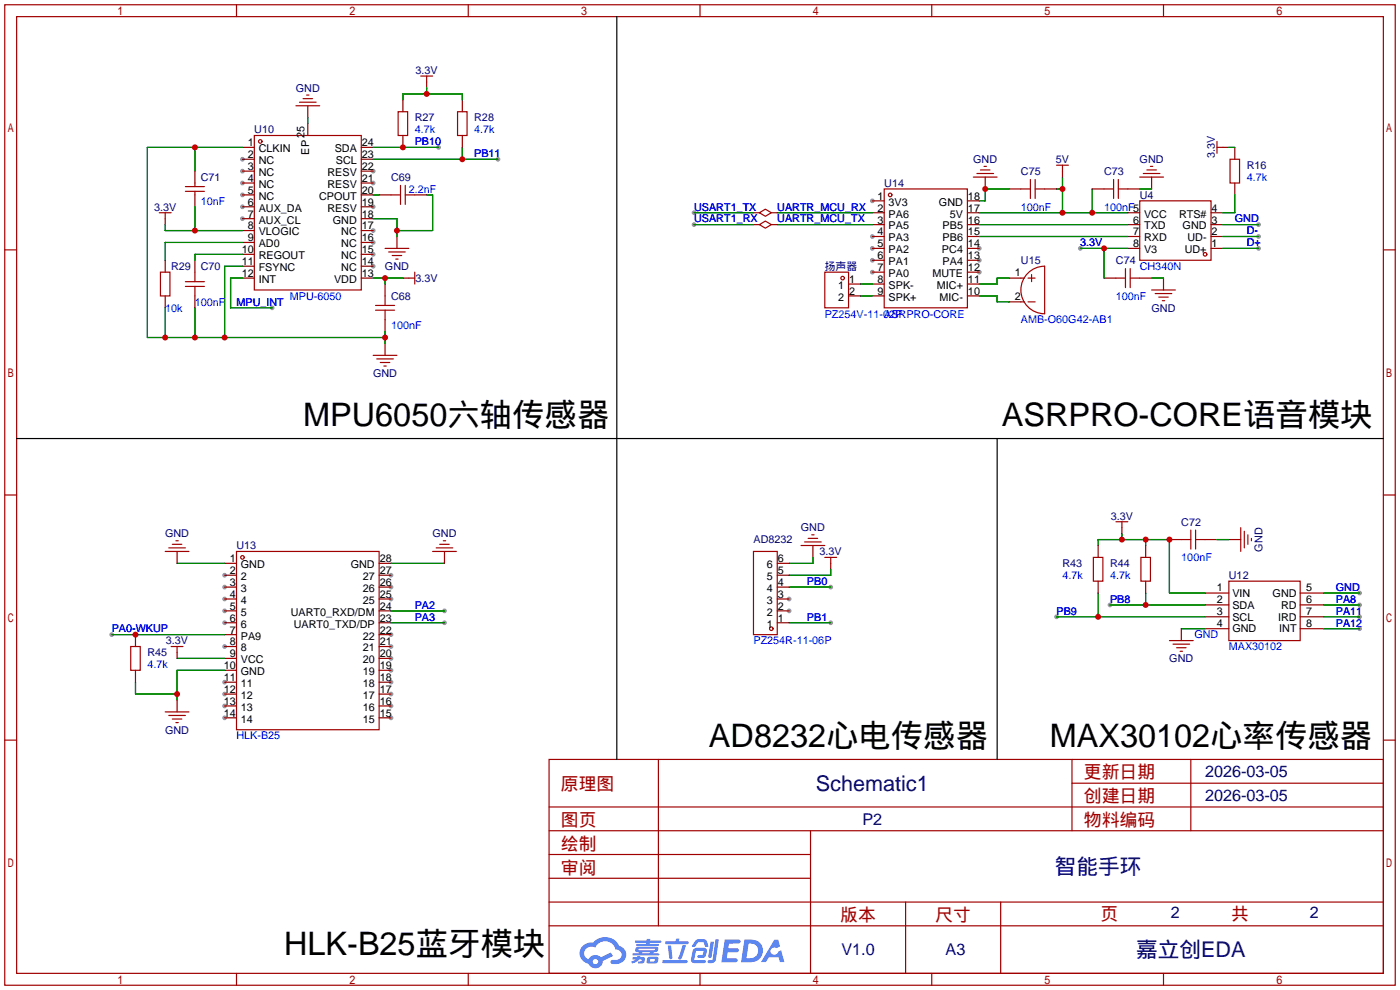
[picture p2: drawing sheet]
<svg xmlns="http://www.w3.org/2000/svg" width="299mm" height="212mm" viewBox="0 0 299 212" stroke-linecap="round" stroke-linejoin="round" font-family="sans-serif">
<g fill="#999">
<circle cx="51.8" cy="34" r=".51"/>
<circle cx="51.8" cy="36.6" r=".51"/>
<circle cx="51.8" cy="39.1" r=".51"/>
<circle cx="51.8" cy="41.7" r=".51"/>
<circle cx="51.8" cy="44.2" r=".51"/>
<circle cx="51.8" cy="46.7" r=".51"/>
<circle cx="79.8" cy="56.9" r=".51"/>
<circle cx="79.8" cy="54.4" r=".51"/>
<circle cx="79.8" cy="51.8" r=".51"/>
<circle cx="79.8" cy="49.3" r=".51"/>
<circle cx="79.8" cy="44.2" r=".51"/>
<circle cx="79.8" cy="39.1" r=".51"/>
<circle cx="79.8" cy="36.6" r=".51"/>
<circle cx="48" cy="122.9" r=".51"/>
<circle cx="48" cy="125.5" r=".51"/>
<circle cx="48" cy="128" r=".51"/>
<circle cx="48" cy="130.6" r=".51"/>
<circle cx="48" cy="133.1" r=".51"/>
<circle cx="48" cy="138.2" r=".51"/>
<circle cx="48" cy="145.8" r=".51"/>
<circle cx="48" cy="148.3" r=".51"/>
<circle cx="48" cy="150.9" r=".51"/>
<circle cx="48" cy="153.4" r=".51"/>
<circle cx="83.6" cy="153.4" r=".51"/>
<circle cx="83.6" cy="150.9" r=".51"/>
<circle cx="83.6" cy="148.3" r=".51"/>
<circle cx="83.6" cy="145.8" r=".51"/>
<circle cx="83.6" cy="143.3" r=".51"/>
<circle cx="83.6" cy="140.7" r=".51"/>
<circle cx="83.6" cy="138.2" r=".51"/>
<circle cx="83.6" cy="135.6" r=".51"/>
<circle cx="83.6" cy="128" r=".51"/>
<circle cx="83.6" cy="125.5" r=".51"/>
<circle cx="83.6" cy="122.9" r=".51"/>
<circle cx="186.4" cy="42.9" r=".51"/>
<circle cx="186.4" cy="50.5" r=".51"/>
<circle cx="186.4" cy="53.1" r=".51"/>
<circle cx="186.4" cy="55.6" r=".51"/>
<circle cx="186.4" cy="58.2" r=".51"/>
<circle cx="209.3" cy="58.2" r=".51"/>
<circle cx="209.3" cy="55.6" r=".51"/>
<circle cx="209.3" cy="53.1" r=".51"/>
<circle cx="168.7" cy="130.6" r=".51"/>
<circle cx="168.7" cy="128" r=".51"/>
<circle cx="93.7" cy="31.5" r=".51"/>
<circle cx="106.4" cy="34" r=".51"/>
<circle cx="58.2" cy="65.8" r=".51"/>
<circle cx="237.2" cy="129.3" r=".51"/>
<circle cx="225.8" cy="131.8" r=".51"/>
<circle cx="290.6" cy="134.4" r=".51"/>
<circle cx="290.6" cy="131.8" r=".51"/>
<circle cx="290.6" cy="129.3" r=".51"/>
<circle cx="290.6" cy="126.7" r=".51"/>
<circle cx="95" cy="130.6" r=".51"/>
<circle cx="95" cy="133.1" r=".51"/>
<circle cx="230.9" cy="53.1" r=".51"/>
<circle cx="269" cy="48" r=".51"/>
<circle cx="269" cy="50.5" r=".51"/>
<circle cx="269" cy="53.1" r=".51"/>
<circle cx="148.3" cy="45.5" r=".51"/>
<circle cx="148.3" cy="48" r=".51"/>
<circle cx="177.5" cy="125.5" r=".51"/>
<circle cx="177.5" cy="133.1" r=".51"/>
<circle cx="23.9" cy="135.6" r=".51"/>
</g>
<g fill="none" stroke="#a10000" stroke-width=".25">
<path d="M1 1h297.2v209.6h-297.2zM3.6 3.6h292.1v204.4h-292.1zM50.5 1v2.6M100.1 1v2.6M149.6 1v2.6M199.1 1v2.6M248.7 1v2.6M1 53.4h2.6M295.7 53.4h2.5M1 105.8h2.6M295.7 105.8h2.5M1 158.2h2.6"/>
<path d="M295.7 158.2h2.5M117.3 162.3h178.4v45.7h-178.4zM117.3 177.5h178.4M117.3 172.5h178.4M140.7 162.3v35.6M173.2 177.5v30.5M229.1 162.3v15.2M229.1 167.4h66.6M254.5 162.3v15.2M117.3 182.6h55.9M117.3 197.9h178.4M117.3 192.8h178.4"/>
<path d="M117.3 187.7h55.9M193.5 192.8v15.2M213.9 192.8v15.2M50.5 208v2.6M100.1 208v2.6M149.6 208v2.6M199.1 208v2.6M248.7 208v2.6"/>
</g>
<g fill="#5487ff">
<path d="M154.9 200.8h2.7a.48 .48 0 0 1 .7 .4 .48 .48 0 0 1-.7 .5h-1.8l-.2 1h1.9a.43 .43 0 0 1 .4 .4 .43 .43 0 0 1-.4 .4h-2l-.2 1.3h1.7a.45 .45 0 0 1 .6 .2 .45 .45 0 0 1-.2 .6l-3.2 .1z"/>
<path d="M165.5 200.8h.8l.4 1.5-.7 .3a.84 .84 0 0 0-1.2 .3 .84 .84 0 0 0 .3 1.2 .84 .84 0 0 0 1.2-.5v-.2l.6-.3 .7 2.5h-.9l-.3-1h-2.1l-.6 1h-1.1z"/>
<path d="M151.9 201.3h.7l-.5 3.2a.36 .36 0 0 1-.4 .2 .36 .36 0 0 1-.3-.3z"/>
<path d="M152.9 200.7h.7l-.6 4.3a1.13 1.13 0 0 1-1.8 .6l.2-.4h.8l.1-.2z"/>
<path d="M148.6 201.1l.6-.4h1a.77 .77 0 0 1 .9 .5l.3 1-.2 .2h-.5l-.3-.9-.2-.2-1 .1-.7 1-.6-.1v-.1z"/>
<path d="M148.2 202.9l.5-.3h1.7a.81 .81 0 0 1 .7 .5 .81 .81 0 0 1-.2 .8 .81 .81 0 0 1-.9 .8h-.7a.32 .32 0 0 1-.3-.3 .32 .32 0 0 1 .4-.3h.8l.2-.9-1.7 .1-.3 1.9h2.2a.32 .32 0 0 1 .3 .4 .32 .32 0 0 1-.4 .2h-2.3l-.4-.3-.1-.5z"/>
<path d="M141.6 205.2h5a.33 .33 0 0 1 .4 .3 .33 .33 0 0 1-.4 .3h-4.9l-.1-.1z"/>
<path d="M145.9 202h.7l-.6 2a.98 .98 0 0 1-.7 1.1l-.3-.3z"/>
<path d="M142.7 202.1h.7l.3 2.6a.34 .34 0 0 1-.3 .3 .34 .34 0 0 1-.4-.2z"/>
<path d="M142.2 201.2h2.2l.2-.6h.6l-.1 .6h1.8a.32 .32 0 0 1 .3 .3 .32 .32 0 0 1-.4 .3h-4.5l-.1-.2z"/>
<path d="M135.2 204.6h.9l.1-.2 .7-.1-.1 .3h.9a.82 .82 0 0 1-.6 1.3h-.7v-.4l.6-.1 .1-.3a.68 .68 0 0 0-.9 .4l-1.1 .4-.2-.4 1-.4h-.8z"/>
<path d="M135.8 201h2.4l.1-.3h.7l-.1 .3h2.2l.3 .3-.3 .2h-2.2l-.1 .2h1.8l.2 .3-.2 .1h-4.5l-.1-.4h2.1v-.2h-2.2l-.2-.2z"/>
<path d="M159.1 200.8l-.7 4.9h1.7a2.5 2.5 0 0 0 3-2.5 2.5 2.5 0 0 0-3.1-2.4zM160 201.6a1.61 1.61 0 0 1 2 1.5 1.61 1.61 0 0 1-1.8 1.7h-.7z"/>
<path d="M135.9 202.5a.55 .55 0 0 0-.1 .8 .55 .55 0 0 0 .7 .2v.3h-1.3v.3l5.5 .1 .2-.2-.2-.2h-1.2l.2-.3a.7 .7 0 0 0 .9-.2 .7 .7 0 0 0-.1-.9l-4.1-.1zM136.5 202.8l3.3-.1 .2 .2-.2 .2h-3.2zM137.2 203.5h1.7l-.1 .3h-1.5z"/>
<path d="M138.4 204.7a1.05 1.05 0 0 0-.1 1.2 2.91 2.91 0 0 0 2.2-.2 .98 .98 0 0 0 0-1.2h-1.6zM139 205l.8-.1 .1 .4-.2 .2h-.8z"/>
<path d="M124.6 202.1a2.23 2.23 0 0 0-.6 2.3 2.23 2.23 0 0 0 1.8 1.6 1.58 1.58 0 0 0 1.7 .9 1.58 1.58 0 0 0 1.3-1.5l2.2-1.1-.5-.7-2.1 1a1.65 1.65 0 0 0-2.6 .4 1.45 1.45 0 0 1-.8-1.9 1.45 1.45 0 0 1 2-.7l.2 .1a2.3 2.3 0 0 1 2.4-1.3 2.3 2.3 0 0 1 2 1.7 1.12 1.12 0 0 1 1.3 1.1 1.12 1.12 0 0 1-1.2 1.2h-.7a.45 .45 0 0 0-.5 .3 .45 .45 0 0 0 .4 .5 2.21 2.21 0 0 0 2.3-.5 2.21 2.21 0 0 0 .5-2.3 2.13 2.13 0 0 0-1.4-1.1 3.3 3.3 0 0 0-5.5-.6h-1.2zM126.7 205.5a.57 .57 0 0 1 1.1 0 .57 .57 0 0 1-1.1 0z"/>
</g>
<g fill="none" stroke="#a10000" stroke-width=".25">
<path d="M89.9 16.3h2.6M91.2 16.3v1.2M39.6 39.9h4.1M41.7 39.1v.8M54.4 29h22.8v33h-22.8zM63.2 22.6h5.1M64 21.8h3.6M64.8 21.1h2M65.5 20.3h.5M85.1 23.9h2v5.1h-2zM85.6 39.6v4.1M86.6 39.6v4.1"/>
<path d="M97.8 23.9h2v5.1h-2zM208 37.8h5.1M208.8 37.1h3.5M209.5 36.3h2.1M210.3 35.6h.5M220.2 38.4v4M221.2 38.4v4M225.8 35.3h2.5M227.1 35.3v1.3M238 38.4v4M239 38.4v4M243.6 37.8h5.1"/>
<path d="M244.3 37.1h3.6M245.1 36.3h2M245.9 35.6h.5M260.1 30.2v2.6M260.1 31.5h1.3M262.9 34h2v5.1h-2zM34 45.5h2.6M34.3 58.2h2v5h-2zM35.3 45.5v1.2M39.6 40.9h4.1M41.7 40.9v.8M41.7 58.2v2"/>
<path d="M82.3 53.1h5.1M83.1 53.8h3.5M83.6 41.7h2M83.8 54.6h2.1M84.6 55.4h.5M86.6 41.7h2M87.4 59.4h1.2M88.6 58.2v2.5M162.3 45.5l1.3-.8 1.2 .8-1.2 .7zM162.3 48l1.3-.8 1.2 .8-1.2 .8zM176.3 58.2h5.1v7.6h-5.1zM189 40.4h17.8v25.4h-17.8z"/>
<path d="M218.2 59.4h.7M218.2 40.4h2M219.4 58.7a5.1 5.1 0 0 1 3.9-1.8v10.2a5.1 5.1 0 0 1-4.6-3 5.1 5.1 0 0 1 .7-5.4zM219.7 59.4h1.5M220.5 58.7v1.5M221.2 40.4h2.1M236 40.4h2M238.5 59.4h2M239 40.4h2M240.5 57.4v4.1M241.6 59.4h2M241.6 57.4v4.1"/>
<path d="M243.6 42.9h15.2v12.7h-15.2zM39.6 60.2h4.1M39.6 61.2h4.1M41.7 61.2v2M79.8 75.9h5M80.3 65.3h4M80.3 66.3h4M80.5 76.7h3.6M81.3 77.5h2M82 78.2h.5M82.3 63.2v2.1M82.3 66.3v2"/>
<path d="M218.2 64.5h.7M219.7 64.5h1.5M246.1 62h5.1M246.9 62.7h3.5M247.6 63.5h2.1M248.4 64.3h.5M35.3 117.9h5.1M36.1 117.1h3.5M36.8 116.3h2.1M37.6 115.6h.5M50.5 117.9h30.5v38.1h-30.5zM92.5 117.9h5"/>
<path d="M93.2 117.1h3.6M94 116.3h2M94.7 115.6h.5M161 117.9h5.1v17.7h-5.1zM171.2 116.6h5.1M172 115.8h3.5M172.7 115.1h2.1M173.5 114.3h.5M176.3 119.1h2.5M177.5 119.1v1.3M233.7 119.1h2v5.1h-2zM238.5 111.5h2.5"/>
<path d="M239.8 111.5v1.3M243.8 119.1h2.1v5.1h-2.1zM252.5 115.3h2M254.5 113.3v4M255.5 115.3h2.1M255.5 113.3v4M265.2 112.8v5.1M265.9 113.5v3.6M266.7 114.3v2M267.5 115.1v.5M27.9 138.2h2.1v5.1h-2.1zM36.6 138.2h2.5"/>
<path d="M37.8 138.2v1.2M249.9 136.9h5.1M250.7 137.7h3.6M251.5 138.4h2M252.2 139.2h.5M262.6 124.2h15.3v12.7h-15.3zM35.3 152.1h5.1M36.1 152.9h3.5M36.8 153.7h2.1M37.6 154.4h.5"/>
<circle cx="55.6" cy="30.2" r=".38"/>
<circle cx="180.1" cy="59.4" r=".38"/>
<circle cx="190.2" cy="41.7" r=".38"/>
<circle cx="257.6" cy="54.4" r=".38"/>
<circle cx="51.8" cy="119.1" r=".38"/>
<circle cx="164.8" cy="134.4" r=".38"/>
</g>
<g fill="none" stroke="#870000" stroke-width=".25">
<path d="M91.2 17.5v1.3M41.7 36.6v2.5M51.8 31.5h2.6M51.8 34h2.6M51.8 36.6h2.6M51.8 39.1h2.6M65.8 22.6v2.5M65.8 26.4v2.6M77.2 31.5h2.6M77.2 34h2.6M77.2 36.6h2.6M77.2 39.1h2.6"/>
<path d="M86.1 21.3v2.6M86.1 29v2.5M98.8 21.3v2.6M98.8 29v2.5M210.6 37.8v2.6M227.1 36.6v1.2M246.1 37.8v2.6M261.4 31.5h1.2M263.9 31.5v2.5M263.9 39.1v2.6M35.3 46.7v1.3M35.3 55.6v2.6"/>
<path d="M41.7 41.7v2.5M41.7 55.6v2.6M51.8 41.7h2.6M51.8 44.2h2.6M51.8 46.7h2.6M51.8 49.3h2.6M51.8 51.8h2.6M51.8 54.4h2.6M51.8 56.9h2.6M51.8 59.4h2.6M77.2 41.7h2.6M77.2 44.2h2.6"/>
<path d="M77.2 46.7h2.6M77.2 49.3h2.6M77.2 51.8h2.6M77.2 54.4h2.6M77.2 56.9h2.6M77.2 59.4h2.6M81 41.7h2.6M84.8 50.5v2.6M86.1 59.4h1.3M88.6 41.7h2.6M161 45.5h1.3M161 48h1.3"/>
<path d="M164.8 45.5h1.3M164.8 48h1.3M186.4 42.9h2.6M186.4 45.5h2.6M186.4 48h2.6M186.4 50.5h2.6M186.4 53.1h2.6M186.4 55.6h2.6M186.4 58.2h2.6M206.8 42.9h2.5M206.8 45.5h2.5M206.8 48h2.5"/>
<path d="M206.8 50.5h2.5M206.8 53.1h2.5M206.8 55.6h2.5M206.8 58.2h2.5M215.6 59.4h2.6M215.6 40.4h2.6M223.3 40.4h2.5M233.4 40.4h2.6M236 59.4h2.5M241 45.5h2.6M241 48h2.6M241 50.5h2.6"/>
<path d="M241 53.1h2.6M241 40.4h2.6M243.6 59.4h2.5M248.7 59.4v2.6M258.8 45.5h2.6M258.8 48h2.6M258.8 50.5h2.6M258.8 53.1h2.6M35.3 63.2v2.6M41.7 63.2v2.6M82.3 60.7v2.5M82.3 68.3v2.6"/>
<path d="M82.3 73.4v2.5M181.4 60.7h2.5M181.4 63.2h2.5M186.4 60.7h2.6M186.4 63.2h2.6M206.8 60.7h2.5M206.8 63.2h2.5M215.6 64.5h2.6M37.8 117.9v2.5M95 117.9v2.5M173.7 116.6v2.5M234.7 116.6v2.5"/>
<path d="M239.8 112.8v1.2M244.9 116.6v2.5M249.9 115.3h2.6M257.6 115.3h2.5M262.6 115.3h2.6M29 135.6v2.6M37.8 139.4v1.3M48 120.4h2.5M48 122.9h2.5M48 125.5h2.5M48 128h2.5M48 130.6h2.5"/>
<path d="M48 133.1h2.5M48 135.6h2.5M48 138.2h2.5M81 120.4h2.6M81 122.9h2.6M81 125.5h2.6M81 128h2.6M81 130.6h2.6M81 133.1h2.6M81 135.6h2.6M81 138.2h2.6M166.1 120.4h2.6"/>
<path d="M166.1 122.9h2.6M166.1 125.5h2.6M166.1 128h2.6M166.1 130.6h2.6M166.1 133.1h2.6M177.5 120.4v1.3M234.7 124.2v2.5M244.9 124.2v2.5M252.5 134.4v2.5M257.6 126.7h5M257.6 129.3h5M257.6 131.8h5"/>
<path d="M257.6 134.4h5M277.9 126.7h5.1M277.9 129.3h5.1M277.9 131.8h5.1M277.9 134.4h5.1M29 143.3v2.5M37.8 149.6v2.5M48 140.7h2.5M48 143.3h2.5M48 145.8h2.5M48 148.3h2.5M48 150.9h2.5"/>
<path d="M48 153.4h2.5M81 140.7h2.6M81 143.3h2.6M81 145.8h2.6M81 148.3h2.6M81 150.9h2.6M81 153.4h2.6"/>
</g>
<g fill="none" stroke="#008700" stroke-width=".25">
<path d="M91.2 18.8v1.3M41.7 31.5v5.1M51.8 31.5h-20.3v40.6h50.8M65.8 25.1v1.3M79.8 31.5h13.9M79.8 34h26.6M86.1 21.3v-1.2h12.7v1.2M98.8 31.5v2.5M227.1 37.8v7.7M262.6 31.5h1.3M35.3 48v1.3h16.5M41.7 44.2v5.1"/>
<path d="M51.8 59.4h-2.5v6.4h8.9M51.8 56.9h-3.8v15.2M51.8 54.4h-10.1v1.2M51.8 51.8h-16.5v3.8M79.8 59.4h6.3M79.8 46.7h5v3.8M79.8 41.7h1.2M82.3 59.4v1.3M91.2 41.7h1.3v7.6h-7.7M148.3 45.5h12.7M148.3 48h12.7M166.1 45.5h20.3"/>
<path d="M166.1 48h20.3M209.3 45.5h31.7M209.3 48h31.7M209.3 50.5h31.7M215.6 59.4h-2.5v1.3h-3.8M215.6 40.4h-5v2.5h-1.3M225.8 40.4h1.3M230.9 53.1h10.1M233.4 40.4v5.1M236 53.1v6.3M243.6 40.4h2.5M246.1 59.4h2.6"/>
<path d="M261.4 48h7.6M261.4 53.1h7.6M261.4 50.5h7.6M263.9 41.7v3.8h-2.5M35.3 65.8v6.3M41.7 65.8v6.3M82.3 70.9v2.5M183.9 60.7h2.5M183.9 63.2h2.5M209.3 63.2h3.8v1.3h2.5M173.7 119.1v1.3h-5M234.7 116.6v-1.3h15.2v11.4h7.7"/>
<path d="M239.8 114v1.3M244.9 115.3v1.3M260.1 115.3h2.5M23.9 135.6h24.1M37.8 120.4h10.2M83.6 130.6h11.4M83.6 133.1h11.4M83.6 120.4h11.4M168.7 133.1h8.8M168.7 125.5h8.8M177.5 121.7v1.2h-8.8M225.8 131.8h31.8"/>
<path d="M234.7 126.7v5.1M237.2 129.3h20.4M244.9 126.7v2.6M252.5 134.4h5.1M283 126.7h7.6M283 129.3h7.6M283 131.8h7.6M283 134.4h7.6M29 145.8v2.5h8.8M37.8 140.7h10.2M48 143.3h-10.2v6.3"/>
</g>
<path d="M131.8 3.6v158.7M3.6 93.7h292.1M213.1 93.7v68.6" fill="none" stroke="#000" stroke-width=".25"/>
<g fill="#c00">
<circle cx="82.3" cy="59.4" r=".63"/>
<circle cx="84.8" cy="49.3" r=".63"/>
<circle cx="82.3" cy="72.1" r=".63"/>
<circle cx="48" cy="72.1" r=".63"/>
<circle cx="41.7" cy="72.1" r=".63"/>
<circle cx="35.3" cy="72.1" r=".63"/>
<circle cx="41.7" cy="31.5" r=".63"/>
<circle cx="86.1" cy="31.5" r=".63"/>
<circle cx="98.8" cy="34" r=".63"/>
<circle cx="91.2" cy="20.1" r=".63"/>
<circle cx="41.7" cy="49.3" r=".63"/>
<circle cx="249.9" cy="115.3" r=".63"/>
<circle cx="244.9" cy="115.3" r=".63"/>
<circle cx="239.8" cy="115.3" r=".63"/>
<circle cx="244.9" cy="129.3" r=".63"/>
<circle cx="234.7" cy="131.8" r=".63"/>
<circle cx="37.8" cy="148.3" r=".63"/>
<circle cx="227.1" cy="45.5" r=".63"/>
<circle cx="233.4" cy="45.5" r=".63"/>
<circle cx="227.1" cy="40.4" r=".63"/>
<circle cx="210.6" cy="40.4" r=".63"/>
<circle cx="236" cy="53.1" r=".63"/>
<circle cx="29" cy="135.6" r=".63"/>
</g>
<g font-size="6.9">
<text x="64.8" y="91.1">MPU6050六轴传感器</text>
<text x="214.1" y="91.1">ASRPRO-CORE语音模块</text>
<text x="151.5" y="159.6">AD8232心电传感器</text>
<text x="224.4" y="159.6">MAX30102心率传感器</text>
<text x="60.7" y="204.1">HLK-B25蓝牙模块</text>
</g>
<g font-size="4.6" fill="#000080">
<text x="174.4" y="169">Schematic1</text>
<text x="225.5" y="186.8">智能手环</text>
<text x="242.8" y="204.6">嘉立创EDA</text>
</g>
<g font-size="3.8" fill="#a00000">
<text x="231.6" y="166.4">更新日期</text>
<text x="119.9" y="168.9">原理图</text>
<text x="231.6" y="171.5">创建日期</text>
<text x="119.9" y="176.5">图页</text>
<text x="231.6" y="176.5">物料编码</text>
<text x="119.9" y="181.6">绘制</text>
<text x="119.9" y="186.7">审阅</text>
<text x="179.6" y="196.9">版本</text>
<text x="199.9" y="196.9">尺寸</text>
<text x="235.2" y="196.6">页</text>
<text x="263.1" y="196.6">共</text>
</g>
<g font-size="3.5" fill="#000080">
<text x="257.6" y="166.1">2026-03-05</text>
<text x="257.6" y="171.1">2026-03-05</text>
<text x="184.3" y="176.2">P2</text>
<text x="250.2" y="196.3">2</text>
<text x="280" y="196.3">2</text>
<text x="179.8" y="204.2">V1.0</text>
<text x="202.1" y="204.2">A3</text>
</g>
<g font-size="2.3" fill="#000080">
<text x="88.8" y="15.8">3.3V</text>
<text x="63.2" y="19.6">GND</text>
<text x="54.4" y="28.5">U10</text>
<text x="88.6" y="26">R27</text>
<text x="101.3" y="26">R28</text>
<text x="208" y="34.8">GND</text>
<text x="225.7" y="34.8">5V</text>
<text x="243.6" y="34.8">GND</text>
<text x="259.6" y="33.9" transform="rotate(-90 259.6 33.9)">3.3V</text>
<text x="42.9" y="38.7">C71</text>
<text x="83.6" y="38.7">C69</text>
<text x="189" y="39.9">U14</text>
<text x="218.2" y="37.4">C75</text>
<text x="236" y="37.4">C73</text>
<text x="266.4" y="36.1">R16</text>
<text x="32.9" y="45">3.3V</text>
<text x="243.6" y="42.5">U4</text>
<text x="36.6" y="57.7">R29</text>
<text x="42.9" y="57.7">C70</text>
<text x="82.3" y="57.7">GND</text>
<text x="176.3" y="57.7">扬声器</text>
<text x="218.2" y="56.4">U15</text>
<text x="238.5" y="56.4">C74</text>
<text x="83.6" y="64.1">C68</text>
<text x="88.8" y="60.2">3.3V</text>
<text x="246.1" y="66.6">GND</text>
<text x="79.7" y="80.6">GND</text>
<text x="171.2" y="113.6">GND</text>
<text x="237.4" y="111">3.3V</text>
<text x="252.5" y="112.3">C72</text>
<text x="35.3" y="114.9">GND</text>
<text x="50.5" y="117.4">U13</text>
<text x="92.4" y="114.9">GND</text>
<text x="161" y="116.1">AD8232</text>
<text x="175.2" y="118.7">3.3V</text>
<text x="269.8" y="117.9" transform="rotate(-90 269.8 117.9)">GND</text>
<text x="227.1" y="121.2">R43</text>
<text x="237.2" y="121.2">R44</text>
<text x="262.6" y="123.7">U12</text>
<text x="35.5" y="137.7">3.3V</text>
<text x="31.5" y="140.3">R45</text>
<text x="249.9" y="141.5">GND</text>
<text x="35.3" y="156.8">GND</text>
</g>
<g font-size="2.3">
<text x="65.1" y="29.4" transform="rotate(-90 65.1 29.4)">25</text>
<text x="52.9" y="31.3">1</text>
<text x="52.9" y="33.8">2</text>
<text x="55.3" y="32.5">CLKIN</text>
<text x="55.3" y="35.1">NC</text>
<text x="66.1" y="33" transform="rotate(-90 66.1 33)">EP</text>
<text x="71.5" y="32.5">SDA</text>
<text x="71.8" y="35.1">SCL</text>
<text x="77.3" y="33.8">23</text>
<text x="77.3" y="31.3">24</text>
<text x="52.9" y="36.3">3</text>
<text x="52.9" y="38.9">4</text>
<text x="52.9" y="41.4">5</text>
<text x="55.3" y="37.6">NC</text>
<text x="55.3" y="40.2">NC</text>
<text x="70" y="40.2">RESV</text>
<text x="70" y="37.6">RESV</text>
<text x="77.3" y="41.4">20</text>
<text x="77.3" y="38.9">21</text>
<text x="77.3" y="36.3">22</text>
<text x="52.9" y="44">6</text>
<text x="52.9" y="46.5">7</text>
<text x="55.3" y="42.7">NC</text>
<text x="55.3" y="45.2">AUX_DA</text>
<text x="55.3" y="47.8">AUX_CL</text>
<text x="68.2" y="42.7">CPOUT</text>
<text x="70" y="45.2">RESV</text>
<text x="71.1" y="47.8">GND</text>
<text x="77.3" y="46.5">18</text>
<text x="77.3" y="44">19</text>
<text x="187.6" y="42.7">1</text>
<text x="187.6" y="45.2">2</text>
<text x="187.6" y="47.8">3</text>
<text x="189.9" y="44">3V3</text>
<text x="189.9" y="46.5">PA6</text>
<text x="200.7" y="44">GND</text>
<text x="203" y="46.5">5V</text>
<text x="206.9" y="47.8">16</text>
<text x="206.9" y="45.2">17</text>
<text x="206.9" y="42.7">18</text>
<text x="242.2" y="47.8">6</text>
<text x="244.5" y="46.5">VCC</text>
<text x="252" y="46.5">RTS#</text>
<text x="259" y="45.2">4</text>
<text x="259" y="47.8">3</text>
<text x="52.9" y="49">8</text>
<text x="52.9" y="51.6">9</text>
<text x="55.3" y="50.3">VLOGIC</text>
<text x="55.3" y="52.9">AD0</text>
<text x="72.9" y="52.9">NC</text>
<text x="72.9" y="50.3">NC</text>
<text x="77.3" y="51.6">16</text>
<text x="77.3" y="49">17</text>
<text x="187.6" y="50.3">4</text>
<text x="187.6" y="52.9">5</text>
<text x="189.9" y="49">PA5</text>
<text x="189.9" y="51.6">PA3</text>
<text x="201.5" y="51.6">PB6</text>
<text x="201.5" y="49">PB5</text>
<text x="206.9" y="52.9">14</text>
<text x="206.9" y="50.3">15</text>
<text x="242.2" y="52.9">8</text>
<text x="242.2" y="50.3">7</text>
<text x="244.5" y="51.6">RXD</text>
<text x="244.5" y="49">TXD</text>
<text x="252.8" y="49">GND</text>
<text x="253.8" y="51.6">UD-</text>
<text x="259" y="50.3">2</text>
<text x="259" y="52.9">1</text>
<text x="51.7" y="54.1">10</text>
<text x="51.7" y="56.7">11</text>
<text x="51.7" y="59.2">12</text>
<text x="55.3" y="55.4">REGOUT</text>
<text x="55.3" y="57.9">FSYNC</text>
<text x="72.9" y="57.9">NC</text>
<text x="72.9" y="55.4">NC</text>
<text x="77.3" y="59.2">13</text>
<text x="77.3" y="56.7">14</text>
<text x="77.3" y="54.1">15</text>
<text x="187.6" y="55.4">6</text>
<text x="187.6" y="57.9">7</text>
<text x="189.9" y="54.1">PA2</text>
<text x="189.9" y="56.7">PA1</text>
<text x="189.9" y="59.2">PA0</text>
<text x="199.3" y="59.2">MUTE</text>
<text x="201.3" y="54.1">PC4</text>
<text x="201.5" y="56.7">PA4</text>
<text x="206.9" y="57.9">12</text>
<text x="206.9" y="55.4">13</text>
<text x="216.9" y="58.9">1</text>
<text x="244.5" y="54.1">V3</text>
<text x="253.2" y="54.1">UD+</text>
<text x="55.3" y="60.5">INT</text>
<text x="71.4" y="60.5">VDD</text>
<text x="179.1" y="61.7">1</text>
<text x="179.1" y="64.3">2</text>
<text x="181.5" y="60.5">1</text>
<text x="181.5" y="63">2</text>
<text x="187.6" y="60.5">8</text>
<text x="187.6" y="63">9</text>
<text x="189.9" y="61.7">SPK-</text>
<text x="189.9" y="64.3">SPK+</text>
<text x="200.2" y="61.7">MIC+</text>
<text x="200.8" y="64.3">MIC-</text>
<text x="206.9" y="63">10</text>
<text x="206.9" y="60.5">11</text>
<text x="216.9" y="64">2</text>
<text x="49.1" y="120.2">1</text>
<text x="49.1" y="122.7">2</text>
<text x="49.1" y="125.2">3</text>
<text x="51.5" y="121.4">GND</text>
<text x="51.5" y="124">2</text>
<text x="75" y="121.4">GND</text>
<text x="77.5" y="124">27</text>
<text x="81.2" y="125.2">26</text>
<text x="81.2" y="122.7">27</text>
<text x="81.2" y="120.2">28</text>
<text x="163.9" y="124">5</text>
<text x="163.9" y="121.4">6</text>
<text x="166.2" y="125.2">4</text>
<text x="166.2" y="122.7">5</text>
<text x="166.2" y="120.2">6</text>
<text x="49.1" y="127.8">4</text>
<text x="49.1" y="130.3">5</text>
<text x="51.5" y="126.5">3</text>
<text x="51.5" y="129.1">4</text>
<text x="51.5" y="131.6">5</text>
<text x="62.1" y="131.6">UART0_RXD/DM</text>
<text x="77.5" y="129.1">25</text>
<text x="77.5" y="126.5">26</text>
<text x="81.2" y="130.3">24</text>
<text x="81.2" y="127.8">25</text>
<text x="163.9" y="131.6">2</text>
<text x="163.9" y="129.1">3</text>
<text x="163.9" y="126.5">4</text>
<text x="166.2" y="130.3">2</text>
<text x="166.2" y="127.8">3</text>
<text x="260.1" y="126.3">1</text>
<text x="260.1" y="128.8">2</text>
<text x="260.1" y="131.4">3</text>
<text x="263.4" y="127.6">VIN</text>
<text x="263.4" y="130.1">SDA</text>
<text x="272" y="127.6">GND</text>
<text x="273.8" y="130.1">RD</text>
<text x="279.1" y="126.3">5</text>
<text x="279.1" y="128.8">6</text>
<text x="279.1" y="131.4">7</text>
<text x="49.1" y="132.9">6</text>
<text x="49.1" y="135.4">7</text>
<text x="49.1" y="137.9">8</text>
<text x="51.5" y="134.1">6</text>
<text x="51.5" y="136.7">PA9</text>
<text x="62.8" y="134.1">UART0_TXD/DP</text>
<text x="77.5" y="136.7">22</text>
<text x="81.2" y="137.9">21</text>
<text x="81.2" y="135.4">22</text>
<text x="81.2" y="132.9">23</text>
<text x="163.9" y="134.1">1</text>
<text x="166.2" y="132.9">1</text>
<text x="260.1" y="133.9">4</text>
<text x="263.4" y="132.6">SCL</text>
<text x="263.4" y="135.2">GND</text>
<text x="273.1" y="132.6">IRD</text>
<text x="273.4" y="135.2">INT</text>
<text x="279.1" y="133.9">8</text>
<text x="47.9" y="143">10</text>
<text x="49.1" y="140.5">9</text>
<text x="51.5" y="139.2">8</text>
<text x="51.5" y="141.8">VCC</text>
<text x="77.5" y="141.8">20</text>
<text x="77.5" y="139.2">21</text>
<text x="81.2" y="143">19</text>
<text x="81.2" y="140.5">20</text>
<text x="47.9" y="145.6">11</text>
<text x="47.9" y="148.1">12</text>
<text x="51.5" y="144.3">GND</text>
<text x="51.5" y="146.8">11</text>
<text x="51.5" y="149.4">12</text>
<text x="77.5" y="149.4">17</text>
<text x="77.5" y="146.8">18</text>
<text x="77.5" y="144.3">19</text>
<text x="81.2" y="148.1">17</text>
<text x="81.2" y="145.6">18</text>
<text x="47.9" y="150.6">13</text>
<text x="47.9" y="153.2">14</text>
<text x="51.5" y="151.9">13</text>
<text x="51.5" y="154.5">14</text>
<text x="77.5" y="154.5">15</text>
<text x="77.5" y="151.9">16</text>
<text x="81.2" y="153.2">15</text>
<text x="81.2" y="150.6">16</text>
</g>
<g font-size="2.3" fill="#00f">
<text x="88.6" y="28.5">4.7k</text>
<text x="101.3" y="28.5">4.7k</text>
<text x="88.6" y="31">PB10</text>
<text x="101.3" y="33.6">PB11</text>
<text x="87.4" y="41.2">2.2nF</text>
<text x="266.4" y="38.7">4.7k</text>
<text x="42.9" y="43.7">10nF</text>
<text x="148.3" y="45">USART1_TX</text>
<text x="148.3" y="47.5">USART1_RX</text>
<text x="166.1" y="45">UARTR_MCU_RX</text>
<text x="166.1" y="47.5">UARTR_MCU_TX</text>
<text x="218.2" y="45">100nF</text>
<text x="236" y="45">100nF5</text>
<text x="263.9" y="47.5">GND</text>
<text x="230.9" y="52.6">3.3V</text>
<text x="266.4" y="50.1">D-</text>
<text x="266.4" y="52.6">D+</text>
<text x="243.6" y="57.7">CH340N</text>
<text x="41.7" y="65.3">100nF</text>
<text x="50.5" y="65.3">MPU_INT</text>
<text x="62" y="64.1">MPU-6050</text>
<text x="238.5" y="64.1">100nF</text>
<text x="35.3" y="66.6">10k</text>
<text x="83.6" y="70.4">100nF</text>
<text x="176.3" y="67.9">PZ254V-11-02P</text>
<text x="189" y="67.9">ASRPRO-CORE</text>
<text x="218.2" y="69.1">AMB-O60G42-AB1</text>
<text x="252.5" y="119.9">100nF</text>
<text x="172.5" y="125">PB0</text>
<text x="227.1" y="123.7">4.7k</text>
<text x="237.2" y="123.7">4.7k</text>
<text x="88.6" y="130.1">PA2</text>
<text x="225.8" y="131.4">PB9</text>
<text x="237.2" y="128.8">PB8</text>
<text x="285.5" y="131.4">PA11</text>
<text x="285.5" y="128.8">PA8</text>
<text x="285.5" y="126.3">GND</text>
<text x="23.9" y="135.2">PA0-WKUP</text>
<text x="88.6" y="132.6">PA3</text>
<text x="161" y="137.7">PZ254R-11-06P</text>
<text x="172.5" y="132.6">PB1</text>
<text x="255.3" y="136.4">GND</text>
<text x="285.5" y="133.9">PA12</text>
<text x="31.5" y="142.8">4.7k</text>
<text x="262.6" y="139">MAX30102</text>
<text x="50.5" y="158">HLK-B25</text>
</g>
</svg>
